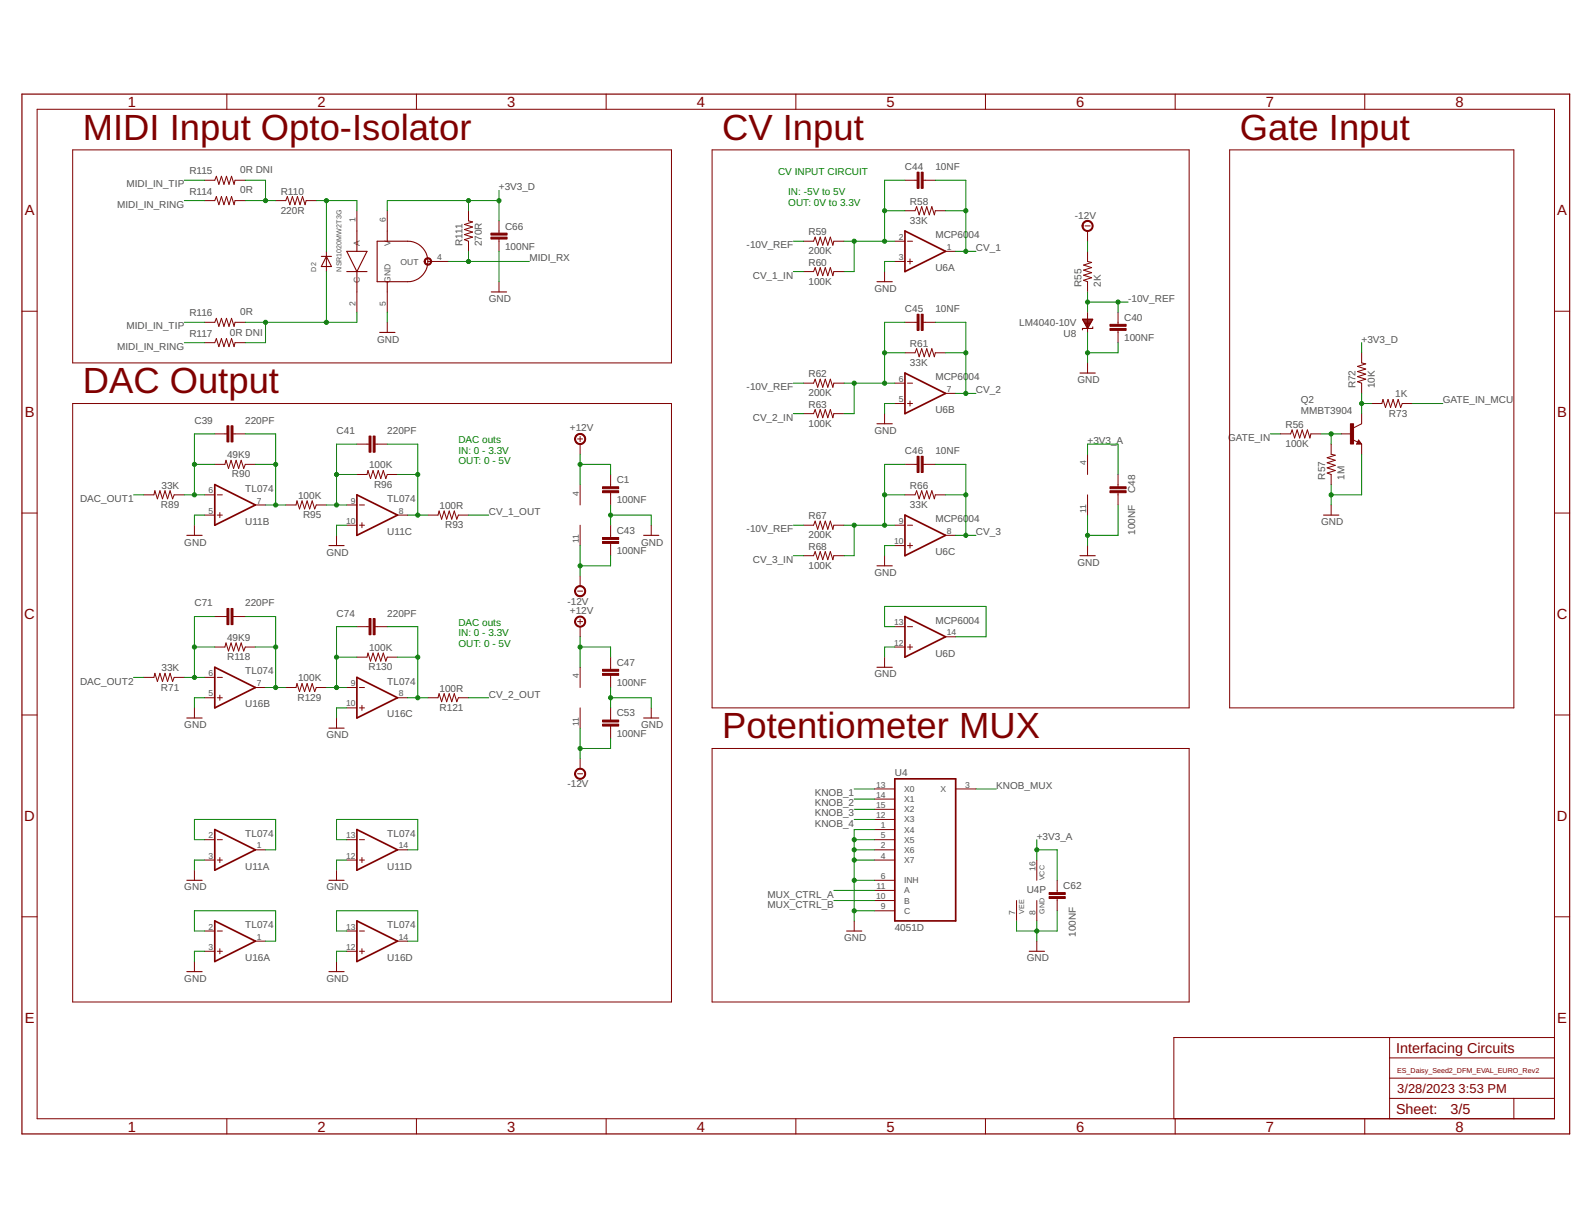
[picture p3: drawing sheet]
<svg xmlns="http://www.w3.org/2000/svg" width="279mm" height="216mm" viewBox="0 0 279 216" stroke-linecap="round" stroke-linejoin="round" font-family="sans-serif">
<g fill="none" stroke="#800000" stroke-width=".18">
<path d="M6.5 19.2h266.5v177.3h-266.5zM39.8 16.5v2.7M73.1 16.5v2.7M106.4 16.5v2.7M139.8 16.5v2.7M173.1 16.5v2.7M206.4 16.5v2.7M239.7 16.5v2.7M12.8 26.3h105.1v37.5h-105.1zM35.9 31.7h1.8l.3-.7 .4 1.4 .5-1.4 .4 1.4 .5-1.4 .4 1.4 .5-1.4 .4 1.4 .2-.7h1.8M35.9 35.2h1.8l.3-.7 .4 1.5 .5-1.5 .4 1.5 .5-1.5 .4 1.5 .5-1.5 .4 1.5 .2-.8h1.8M48.4 35.2h1.8l.3-.7 .4 1.5 .5-1.5 .4 1.5 .4-1.5 .5 1.5 .4-1.5 .5 1.5 .2-.8h1.7"/>
<path d="M62.7 37v3.6M68 37v3.6M82.3 37v1.8l.7 .2-1.4 .4 1.4 .5-1.4 .4 1.4 .5-1.4 .4 1.4 .5-1.4 .4 .7 .3v1.8M87.6 38.8v2.1M125.1 26.3h83.7v98.1h-83.7zM158.9 37h1.8l.3-.7 .4 1.4 .5-1.4 .4 1.4 .5-1.4 .4 1.4 .4-1.4 .5 1.4 .2-.7h1.8M158.9 31.7h2.2M162.1 31.7h2.2M190.5 39.7h1M215.9 26.3h50v98.1h-50zM3.9 54.7h2.6M35.9 56.6h1.8l.3-.7 .4 1.4 .5-1.4 .4 1.4 .5-1.4 .4 1.4 .5-1.4 .4 1.4 .2-.7h1.8"/>
<path d="M57.3 44.2v3.5M62.7 51.3v3.5M68 51.3v3.5M68 56.6v1.8M75.1 45.9h3.6M87.6 42v2.2M87.6 49.5v1.8M141.1 42.4h1.8l.3-.7 .4 1.4 .4-1.4 .5 1.4 .4-1.4 .5 1.4 .4-1.4 .5 1.4 .1-.7h1.8M141.1 47.7h1.8l.3-.7 .4 1.4 .4-1.4 .5 1.4 .4-1.4 .5 1.4 .4-1.4 .5 1.4 .1-.7h1.8M155.3 47.7v1.8M157.1 45.9h1.8M157.1 42.4h1.8"/>
<path d="M158.9 56.6h2.2M159.4 45.9h.9M159.4 42.4h.9M159.8 45.5v.9M162.1 56.6h2.2M166.1 44.2h1.7M191 40.6v1.8M191 44.2v1.7l.7 .2-1.4 .5 1.4 .4-1.4 .5 1.4 .4-1.4 .4 1.4 .5-1.4 .4 .7 .3v1.8M191 54.8v3.6M196.3 54.8v2.2M196.3 58.1v2.1M273 54.7h2.7"/>
<path d="M12.8 70.9h105.1v105.1h-105.1zM35.9 60.2h1.8l.3-.7 .4 1.4 .5-1.4 .4 1.4 .5-1.4 .4 1.4 .5-1.4 .4 1.4 .2-.7h1.8M37.7 76.2h2.2M40.9 76.2h2.2M62.7 78h2.1M65.9 78h2.1M101.4 77.1h.9M101.9 76.7v.9M101.9 78v1.8M141.1 67.3h1.8l.3-.7 .4 1.4 .4-1.4 .5 1.4 .4-1.4 .5 1.4 .4-1.4 .5 1.4 .1-.7h1.8M141.1 72.7h1.8l.3-.8 .4 1.5 .4-1.5 .5 1.5 .4-1.5 .5 1.5 .4-1.5 .5 1.5 .1-.7h1.8M155.3 72.7v1.7"/>
<path d="M157.1 70.9h1.8M157.1 67.3h1.8M158.9 62h1.8l.3-.7 .4 1.4 .5-1.4 .4 1.4 .5-1.4 .4 1.4 .4-1.4 .5 1.4 .2-.7h1.8M159.4 70.9h.9M159.4 67.3h.9M159.8 70.4v.9M166.1 69.1h1.7M191 63.8v1.7M191 79.8v3.6M224.9 76.2h1.8l.2-.7 .5 1.4 .4-1.4 .4 1.4 .5-1.4 .4 1.4 .5-1.4 .4 1.4 .2-.7h1.8M233.8 78v1.8l.7 .2-1.4 .4 1.4 .5-1.4 .4 1.4 .4-1.4 .5 1.4 .5-1.4 .4 .7 .3v1.7M235.6 76.2h1.7"/>
<path d="M237.6 77.2l.8 .5M238.6 77.3l.5 .7h-.9zM239.1 72.7v1.7l-1.4 .8M239.1 62v1.8l.7 .1-1.4 .5 1.4 .4-1.4 .5 1.4 .4-1.4 .5 1.4 .4-1.4 .5 .7 .2v1.8M239.1 78v1.8M240.9 70.9h1.8l.2-.7 .4 1.4 .5-1.4 .4 1.4 .4-1.4 .5 1.4 .4-1.4 .5 1.4 .3-.7h1.7M3.9 90.1h2.6M25.2 86.9h1.8l.2-.7 .4 1.4 .5-1.4 .4 1.4 .5-1.4 .4 1.4 .5-1.4 .4 1.4 .3-.7h1.8M34.1 92.3v1.7M35.9 86.9h1.8M35.9 90.5h1.8M37.7 81.6h1.8l.2-.7 .4 1.4 .5-1.4 .4 1.4 .5-1.4 .4 1.4 .5-1.4 .4 1.4 .3-.7h1.8"/>
<path d="M38.2 86.9h.9M38.2 90.5h.9M38.6 90v.9M44.9 88.7h1.7M50.2 88.7h1.8l.2-.7 .4 1.4 .4-1.4 .5 1.4 .4-1.4 .5 1.4 .4-1.4 .5 1.4 .2-.7h1.8M59.1 94v1.8M60.9 92.3h1.8M60.9 88.7h1.8M62.7 83.4h1.8l.1-.7 .5 1.4 .4-1.4 .5 1.4 .4-1.4 .5 1.4 .4-1.4 .5 1.4 .2-.7h1.8M63.1 92.3h.9M63.1 88.7h.9M63.6 91.8v.9"/>
<path d="M69.8 90.5h1.8M75.1 90.5h1.8l.2-.7 .5 1.4 .4-1.4 .4 1.4 .5-1.4 .4 1.4 .5-1.4 .4 1.4 .3-.7h1.8M101.9 85.1v3.6M101.9 92.3v3.5M107.2 83.4v2.1M107.2 86.6v2.1M107.2 92.3v2.1M107.2 95.5v2.1M114.4 92.3v1.7M141.1 92.3h1.8l.3-.8 .4 1.5 .4-1.5 .5 1.5 .4-1.5 .5 1.5 .4-1.5 .5 1.5 .1-.7h1.8M141.1 97.6h1.8l.3-.7 .4 1.4 .4-1.4 .5 1.4 .4-1.4 .5 1.4 .4-1.4 .5 1.4 .1-.7h1.8M155.3 97.6v1.8"/>
<path d="M157.1 92.3h1.8M157.1 95.8h1.8M158.9 86.9h1.8l.3-.7 .4 1.4 .5-1.4 .4 1.4 .5-1.4 .4 1.4 .4-1.4 .5 1.4 .2-.7h1.8M158.9 81.6h2.2M159.4 92.3h.9M159.4 95.8h.9M159.8 95.4v.9M162.1 81.6h2.2M166.1 94h1.7M191 86.9v3.6M191 95.8v1.8M196.3 83.4v2.1"/>
<path d="M196.3 86.6v2.1M233.8 88.7v1.8M273 90.1h2.7M25.2 119h1.8l.2-.7 .4 1.4 .5-1.4 .4 1.4 .5-1.4 .4 1.4 .5-1.4 .4 1.4 .3-.7h1.8M35.9 119h1.8M37.7 113.7h1.8l.2-.8 .4 1.5 .5-1.5 .4 1.5 .5-1.5 .4 1.5 .5-1.5 .4 1.5 .3-.7h1.8M37.7 108.3h2.2M38.2 119h.9M40.9 108.3h2.2M62.7 110.1h2.1M62.7 115.4h1.8l.1-.7 .5 1.4 .4-1.4 .5 1.4 .4-1.4 .5 1.4 .4-1.4 .5 1.4 .2-.7h1.8M65.9 110.1h2.1"/>
<path d="M101.4 103.8h.9M101.4 109.2h.9M101.9 101.2v1.8M101.9 108.8v.8M101.9 110.1v1.8M101.9 117.2v3.6M107.2 115.4v2.2M107.2 118.6v2.2M155.3 115.4v1.8M157.1 113.7h1.8M157.1 110.1h1.8M159.4 113.7h.9"/>
<path d="M159.4 110.1h.9M159.8 113.2v.9M166.1 111.9h1.7M3.9 125.6h2.6M34.1 124.4v1.7M35.9 122.6h1.8M38.2 122.6h.9M38.6 122.1v.9M44.9 120.8h1.7M50.2 120.8h1.8l.2-.7 .4 1.4 .4-1.4 .5 1.4 .4-1.4 .5 1.4 .4-1.4 .5 1.4 .2-.7h1.8M59.1 126.1v1.8M60.9 124.4h1.8"/>
<path d="M60.9 120.8h1.8M63.1 124.4h.9M63.1 120.8h.9M63.6 123.9v.9M69.8 122.6h1.8M75.1 122.6h1.8l.2-.7 .5 1.4 .4-1.4 .4 1.4 .5-1.4 .4 1.4 .5-1.4 .4 1.4 .3-.7h1.8M101.4 135.9h.9M101.9 124.4v3.5M101.9 133.3v1.7M107.2 124.4v2.1M107.2 127.6v2.1M114.4 124.4v1.7"/>
<path d="M125.1 131.5h83.7v44.5h-83.7zM153.6 138.6h3.5M167.8 138.6h3.6M273 125.6h2.7M34.1 152.9v1.7M35.9 147.5h1.8M35.9 151.1h1.8M38.2 147.5h.9M38.2 151.1h.9M38.6 150.6v.9M44.9 149.3h1.7M59.1 152.9v1.7"/>
<path d="M60.9 147.5h1.8M60.9 151.1h1.8M63.1 147.5h.9M63.1 151.1h.9M63.6 150.6v.9M69.8 149.3h1.8M153.6 156.4h3.5M153.6 158.2h3.5M153.6 160h3.5M153.6 154.6h3.5M153.6 140.4h3.5M153.6 142.2h3.5"/>
<path d="M153.6 144h3.5M153.6 145.7h3.5M153.6 147.5h3.5M153.6 149.3h3.5M153.6 151.1h3.5M178.5 158.2v3.6M182.1 151.1v3.5M182.1 158.2v3.6M185.7 154.6v2.2M185.7 157.9v2.1M3.9 161.1h2.6M34.1 168.9v1.8"/>
<path d="M35.9 167.1h1.8M35.9 163.6h1.8M38.2 167.1h.9M38.2 163.6h.9M38.6 166.7v.9M44.9 165.3h1.7M59.1 168.9v1.8M60.9 167.1h1.8M60.9 163.6h1.8M63.1 167.1h.9M63.1 163.6h.9M63.6 166.7v.9"/>
<path d="M69.8 165.3h1.8M150 161.8v1.8M182.1 165.3v1.8M273 161.1h2.7M39.8 196.5v2.7M73.1 196.5v2.7M106.4 196.5v2.7M139.8 196.5v2.7M173.1 196.5v2.7M206.4 196.5v2.7M239.7 196.5v2.7M244 193h29"/>
<path d="M244 182.3v14.2M244 189.4h29M244 185.8h29M265.9 193v3.5M273 182.3h-66.9v14.2"/>
</g>
<path d="M3.9 16.5h271.8v182.7h-271.8z" fill="none" stroke="#800000" stroke-width=".21"/>
<g fill="none" stroke="#800000" stroke-width=".3">
<path d="M158.9 40.6l7.2 3.6-7.2 3.5zM158.9 65.5l7.2 3.6-7.2 3.6zM37.7 85.1l7.2 3.6-7.2 3.6zM62.7 86.9l7.1 3.6-7.1 3.5zM158.9 90.5l7.2 3.5-7.2 3.6zM37.7 117.2l7.2 3.6-7.2 3.6zM62.7 119l7.1 3.6-7.1 3.5zM158.9 108.3l7.2 3.6-7.2 3.5zM157.1 136.8h10.7v25h-10.7zM37.7 145.7l7.2 3.6-7.2 3.6zM62.7 145.7l7.1 3.6-7.1 3.6zM37.7 161.8l7.2 3.5-7.2 3.6z"/>
<path d="M62.7 161.8l7.1 3.5-7.1 3.6z"/>
</g>
<g fill="none" stroke="#800000" stroke-width=".19">
<path d="M56.4 45h1.8M57.3 45l.9 1.8h-1.8zM60.9 47.7h3.6M60.9 44.2h3.6l-1.8 3.5zM62.7 40.6v3.6M62.7 47.7v3.6M66.2 42.4h5.4a3.6 3.6 0 0 1 3.5 3.5 3.6 3.6 0 0 1-3.5 3.6h-5.4zM66.7 58.4h2.7M68 40.6v1.8M68 49.5v1.8M86.3 51.3h2.7M154 49.5h2.7"/>
<path d="M190.1 56.1h1.8l-.9 1.6zM190.2 56.2h1.6M190.3 56.4h1.4M190.4 56.5h1.2M190.4 56.7h1.2M190.5 56.8h1M190.6 57h.8M190.7 57.1h.6M190.8 57.3h.4M190.8 57.4h.4M190.9 57.6h.2M191.9 57.4v.3h-1.8v.3"/>
<path d="M154 74.4h2.7M189.7 65.5h2.6M238.6 77.7l.1 .1h-.3l.2-.3 .4 .4h-.6M32.8 94h2.7M57.8 95.8h2.6M113 94h2.7M154 99.4h2.7M189.7 97.6h2.6M232.4 90.5h2.7M154 117.2h2.7M32.8 126.1h2.7M57.8 127.9h2.6"/>
<path d="M113 126.1h2.7M32.8 154.6h2.7M57.8 154.6h2.6M32.8 170.7h2.7M57.8 170.7h2.6M148.7 163.6h2.6M180.7 167.1h2.7"/>
</g>
<g fill="#800000" stroke="#800000" stroke-width=".18">
<path d="M161.8 30.2h.3v2.9h-.3z"/>
<path d="M161.1 30.2h.3v2.9h-.3z"/>
<path d="M161.8 55.2h.3v2.8h-.3z"/>
<path d="M161.1 55.2h.3v2.8h-.3z"/>
<path d="M161.8 80.2h.3v2.8h-.3z"/>
<path d="M161.1 80.2h.3v2.8h-.3z"/>
<path d="M194.9 86.2h2.9v.4h-2.9z"/>
<path d="M194.9 85.5h2.9v.4h-2.9z"/>
<path d="M184.2 157.5h2.9v.3h-2.9z"/>
<path d="M184.2 156.8h2.9v.3h-2.9z"/>
<path d="M194.9 57.7h2.9v.3h-2.9z"/>
<path d="M194.9 57h2.9v.3h-2.9z"/>
<path d="M237.2 74.4h.5v3.6h-.5z"/>
<path d="M86.2 41.7h2.8v.3h-2.8z"/>
<path d="M86.2 41h2.8v.3h-2.8z"/>
<path d="M105.8 86.2h2.8v.4h-2.8z"/>
<path d="M105.8 85.5h2.8v.4h-2.8z"/>
<path d="M105.8 95.1h2.8v.4h-2.8z"/>
<path d="M105.8 94.4h2.8v.4h-2.8z"/>
<path d="M105.8 118.3h2.8v.3h-2.8z"/>
<path d="M105.8 117.6h2.8v.3h-2.8z"/>
<path d="M105.8 127.2h2.8v.4h-2.8z"/>
<path d="M105.8 126.5h2.8v.3h-2.8z"/>
<path d="M40.6 74.8h.3v2.8h-.3z"/>
<path d="M39.9 74.8h.3v2.8h-.3z"/>
<path d="M65.5 76.6h.4v2.8h-.4z"/>
<path d="M64.8 76.6h.4v2.8h-.4z"/>
<path d="M40.6 106.9h.3v2.8h-.3z"/>
<path d="M39.9 106.9h.3v2.8h-.3z"/>
<path d="M65.5 108.7h.4v2.8h-.4z"/>
<path d="M64.8 108.7h.4v2.8h-.4z"/>
</g>
<g fill="#800000" stroke="#800000" stroke-width=".18">
<path d="M190.2 39.1a.98 .98 0 0 1 1.6 0 .98 .98 0 0 1-.5 1.5 .98 .98 0 0 1-1.3-.9h.2a.8 .8 0 0 1 1.2-.7 .8 .8 0 0 1 .1 1.4 .8 .8 0 0 1-1.3-.5v-.2h-.2z" fill-rule="evenodd"/>
<path d="M74.7 45.5a.66 .66 0 0 1 1 .1 .66 .66 0 0 1-.4 1 .66 .66 0 0 1-.8-.7h.2a.47 .47 0 0 1 .7-.4 .47 .47 0 0 1 .1 .8 .47 .47 0 0 1-.8-.2v-.2h-.2z" fill-rule="evenodd"/>
<path d="M101.3 76.3a.98 .98 0 0 1 1.5 .4 .98 .98 0 0 1-.7 1.4 .98 .98 0 0 1-1.2-1h.2a.81 .81 0 0 1 1.1-.7 .81 .81 0 0 1 .2 1.3 .81 .81 0 0 1-1.3-.3v-.3h-.2z" fill-rule="evenodd"/>
<path d="M101.3 103.1a.98 .98 0 0 1 1.5 .3 .98 .98 0 0 1-.7 1.4 .98 .98 0 0 1-1.2-1h.2a.81 .81 0 0 1 1.1-.7 .81 .81 0 0 1 .2 1.3 .81 .81 0 0 1-1.3-.3v-.3h-.2z" fill-rule="evenodd"/>
<path d="M101.3 108.4a.98 .98 0 0 1 1.5 .4 .98 .98 0 0 1-.7 1.3 .98 .98 0 0 1-1.2-.9h.2a.81 .81 0 0 1 1.1-.8 .81 .81 0 0 1 .2 1.4 .81 .81 0 0 1-1.3-.4v-.2h-.2v-.3z" fill-rule="evenodd"/>
<path d="M101.3 135.2a.98 .98 0 0 1 1.5 .3 .98 .98 0 0 1-.7 1.4 .98 .98 0 0 1-1.2-1h.2a.81 .81 0 0 1 1.1-.7 .81 .81 0 0 1 .2 1.3 .81 .81 0 0 1-1.3-.3v-.3h-.2v-.3z" fill-rule="evenodd"/>
</g>
<g fill="none" stroke="#008000" stroke-width=".18">
<path d="M32.4 31.7h3.5M32.4 35.2h3.5M43.1 31.7h3.5v3.5M43.1 35.2h5.3M55.5 35.2h7.2v1.8M57.3 35.2v9M82.3 35.2v1.8M87.6 35.2h-19.6v1.8M87.6 33.5v5.3M155.3 37h3.6M158.9 31.7h-3.6v10.7M164.3 31.7h5.3v12.5"/>
<path d="M166.1 37h3.5M32.4 56.6h3.5M46.6 56.6v3.6h-3.5M57.3 47.7v8.9M62.7 54.8v1.8h-19.6M68 54.8v1.8M78.7 45.9h14.3M82.3 44.2v1.7M87.6 44.2v5.3M139.3 47.7h1.8M139.3 42.4h1.8M148.2 42.4h8.9"/>
<path d="M150 42.4v5.3h-1.8M157.1 45.9h-1.8v1.8M158.9 56.6h-3.6v10.7M164.3 56.6h5.3v12.5M167.8 44.2h3.6M191 42.4v1.8M191 51.3v3.5M191 58.4v5.4M191 53.1h7.1M196.3 53.1v1.7M32.4 60.2h3.5M37.7 76.2h-3.6v10.7"/>
<path d="M43.1 76.2h5.3v12.5M62.7 78h-3.6v10.7M68 78h5.4v12.5M101.9 79.8v5.3M139.3 72.7h1.8M139.3 67.3h1.8M148.2 67.3h8.9M150 67.3v5.4h-1.8M155.3 62h3.6M157.1 70.9h-1.8v1.8M166.1 62h3.5M167.8 69.1h3.6"/>
<path d="M191 79.8v-1.8h5.3v5.4M196.3 60.2v1.8h-5.3M223.1 76.2h1.8M232 76.2h3.6M233.8 76.2v1.8M239.1 70.9h1.8M239.1 60.2v1.8M239.1 69.1v3.6M239.1 79.8v7.1h-5.3M248 70.9h5.4M23.5 86.9h1.7M32.4 86.9h3.5"/>
<path d="M34.1 81.6h3.6M35.9 90.5h-1.8v1.8M44.9 81.6h3.5M46.6 88.7h3.6M57.3 88.7h3.6M59.1 83.4h3.6M60.9 92.3h-1.8v1.7M69.8 83.4h3.6M71.6 90.5h3.5M82.3 90.5h3.5M101.9 81.6h5.3v1.8M101.9 95.8v5.4"/>
<path d="M107.2 90.5h7.2v1.8M107.2 88.7v3.6M107.2 97.6v1.8h-5.3M139.3 92.3h1.8M139.3 97.6h1.8M148.2 92.3h8.9M150 92.3v5.3h-1.8M155.3 86.9h3.6M157.1 95.8h-1.8v1.8M158.9 81.6h-3.6v10.7M164.3 81.6h5.3v12.4M166.1 86.9h3.5"/>
<path d="M167.8 94h3.6M191 90.5v5.3M196.3 88.7v5.3h-5.3M233.8 85.1v3.6M23.5 119h1.7M32.4 119h3.5M34.1 113.7h3.6M37.7 108.3h-3.6v10.7M43.1 108.3h5.3v12.5M44.9 113.7h3.5M59.1 115.4h3.6M62.7 110.1h-3.6v10.7"/>
<path d="M68 110.1h5.4v12.5M69.8 115.4h3.6M101.9 113.7h5.3v1.7M101.9 111.9v5.3M157.1 110.1h-1.8v-3.6h17.9v5.4h-5.4M157.1 113.7h-1.8v1.7M35.9 122.6h-1.8v1.8M46.6 120.8h3.6M57.3 120.8h3.6M60.9 124.4h-1.8v1.7M71.6 122.6h3.5M82.3 122.6h3.5"/>
<path d="M101.9 127.9v5.4M107.2 120.8v3.6M107.2 129.7v1.8h-5.3M107.2 122.6h7.2v1.8M150 138.6h3.6M171.4 138.6h3.6M35.9 147.5h-1.8v-3.5h14.3v5.3h-1.8M35.9 151.1h-1.8v1.8M60.9 147.5h-1.8v-3.5h14.3v5.3h-1.8M60.9 151.1h-1.8v1.8M146.4 156.4h7.2M146.4 158.2h7.2"/>
<path d="M150 149.3h3.6M150 154.6h3.6M150 151.1h3.6M150 147.5h3.6M150 160h3.6M150 140.4h3.6M150 142.2h3.6M150 144h3.6M153.6 145.7h-3.6v16.1M182.1 147.5v3.6M182.1 149.3h3.6v5.3M185.7 160v3.6h-7.2v-1.8"/>
<path d="M35.9 163.6h-1.8v-3.6h14.3v5.3h-1.8M35.9 167.1h-1.8v1.8M60.9 163.6h-1.8v-3.6h14.3v5.3h-1.8M60.9 167.1h-1.8v1.8M182.1 161.8v3.5"/>
</g>
<g fill="#008000" stroke="#008000" stroke-width=".18">
<circle cx="182.1" cy="149.3" r=".36"/>
<circle cx="150" cy="154.6" r=".36"/>
<circle cx="150" cy="151.1" r=".36"/>
<circle cx="150" cy="149.3" r=".36"/>
<circle cx="150" cy="147.5" r=".36"/>
<circle cx="150" cy="160" r=".36"/>
<circle cx="191" cy="94" r=".36"/>
<circle cx="182.1" cy="163.6" r=".36"/>
<circle cx="191" cy="62" r=".36"/>
<circle cx="233.8" cy="86.9" r=".36"/>
<circle cx="107.2" cy="90.5" r=".36"/>
<circle cx="107.2" cy="122.6" r=".36"/>
<circle cx="150" cy="42.4" r=".36"/>
<circle cx="155.3" cy="42.4" r=".36"/>
<circle cx="155.3" cy="37" r=".36"/>
<circle cx="169.6" cy="37" r=".36"/>
<circle cx="169.6" cy="44.2" r=".36"/>
<circle cx="150" cy="67.3" r=".36"/>
<circle cx="155.3" cy="67.3" r=".36"/>
<circle cx="155.3" cy="62" r=".36"/>
<circle cx="169.6" cy="62" r=".36"/>
<circle cx="169.6" cy="69.1" r=".36"/>
<circle cx="150" cy="92.3" r=".36"/>
<circle cx="155.3" cy="92.3" r=".36"/>
<circle cx="155.3" cy="86.9" r=".36"/>
<circle cx="169.6" cy="86.9" r=".36"/>
<circle cx="169.6" cy="94" r=".36"/>
<circle cx="82.3" cy="35.2" r=".36"/>
<circle cx="87.6" cy="35.2" r=".36"/>
<circle cx="101.9" cy="99.4" r=".36"/>
<circle cx="101.9" cy="131.5" r=".36"/>
<circle cx="191" cy="53.1" r=".36"/>
<circle cx="196.3" cy="53.1" r=".36"/>
<circle cx="233.8" cy="76.2" r=".36"/>
<circle cx="239.1" cy="70.9" r=".36"/>
<circle cx="57.3" cy="35.2" r=".36"/>
<circle cx="82.3" cy="45.9" r=".36"/>
<circle cx="57.3" cy="56.6" r=".36"/>
<circle cx="46.6" cy="56.6" r=".36"/>
<circle cx="46.6" cy="35.2" r=".36"/>
<circle cx="101.9" cy="81.6" r=".36"/>
<circle cx="101.9" cy="113.7" r=".36"/>
<circle cx="34.1" cy="86.9" r=".36"/>
<circle cx="34.1" cy="81.6" r=".36"/>
<circle cx="48.4" cy="88.7" r=".36"/>
<circle cx="48.4" cy="81.6" r=".36"/>
<circle cx="59.1" cy="88.7" r=".36"/>
<circle cx="59.1" cy="83.4" r=".36"/>
<circle cx="73.4" cy="90.5" r=".36"/>
<circle cx="73.4" cy="83.4" r=".36"/>
<circle cx="34.1" cy="119" r=".36"/>
<circle cx="34.1" cy="113.7" r=".36"/>
<circle cx="48.4" cy="120.8" r=".36"/>
<circle cx="48.4" cy="113.7" r=".36"/>
<circle cx="59.1" cy="120.8" r=".36"/>
<circle cx="59.1" cy="115.4" r=".36"/>
<circle cx="73.4" cy="122.6" r=".36"/>
<circle cx="73.4" cy="115.4" r=".36"/>
</g>
<g font-size="6.4" fill="#800000">
<text x="14.5" y="24.5">MIDI Input Opto-Isolator</text>
<text x="126.8" y="24.5">CV Input</text>
<text x="217.7" y="24.5">Gate Input</text>
<text x="14.5" y="69.1">DAC Output</text>
<text x="126.8" y="129.7">Potentiometer MUX</text>
</g>
<g font-size="2.6" fill="#800000">
<text x="22.5" y="18.8">1</text>
<text x="55.8" y="18.8">2</text>
<text x="89.1" y="18.8">3</text>
<text x="122.4" y="18.8">4</text>
<text x="155.7" y="18.8">5</text>
<text x="189" y="18.8">6</text>
<text x="222.3" y="18.8">7</text>
<text x="255.6" y="18.8">8</text>
<text x="4.3" y="37.8">A</text>
<text x="273.5" y="37.8">A</text>
<text x="4.3" y="73.3">B</text>
<text x="273.5" y="73.3">B</text>
<text x="4.3" y="108.8">C</text>
<text x="273.4" y="108.8">C</text>
<text x="4.3" y="144.2">D</text>
<text x="273.4" y="144.2">D</text>
<text x="4.3" y="179.7">E</text>
<text x="273.5" y="179.7">E</text>
<text x="22.5" y="198.8">1</text>
<text x="55.8" y="198.8">2</text>
<text x="89.1" y="198.8">3</text>
<text x="122.4" y="198.8">4</text>
<text x="155.7" y="198.8">5</text>
<text x="189" y="198.8">6</text>
<text x="222.3" y="198.8">7</text>
<text x="255.6" y="198.8">8</text>
</g>
<g font-size="2.5" fill="#800000">
<text x="245.2" y="184.9">Interfacing Circuits</text>
<text x="245.2" y="195.7">Sheet:</text>
<text x="254.7" y="195.6">3/5</text>
</g>
<g font-size="2.3" fill="#800000">
<text x="245.4" y="192.1">3/28/2023</text>
<text x="256.2" y="192.1">3:53 PM</text>
</g>
<g font-size="1.8" fill="#505050">
<text x="158.9" y="29.9">C44</text>
<text x="164.3" y="29.9">10NF</text>
<text x="22.2" y="32.9">MIDI_IN_TIP</text>
<text x="33.3" y="34.2">R114</text>
<text x="33.3" y="30.6">R115</text>
<text x="42.2" y="34">0R</text>
<text x="42.2" y="30.4">0R DNI</text>
<text x="49.3" y="34.2">R110</text>
<text x="87.6" y="33.5">+3V3_D</text>
<text x="159.8" y="36">R58</text>
<text x="20.6" y="36.5">MIDI_IN_RING</text>
<text x="49.3" y="37.6">220R</text>
<text x="88.7" y="40.3">C66</text>
<text x="142" y="41.3">R59</text>
<text x="159.8" y="39.3">33K</text>
<text x="164.3" y="41.8">MCP60</text>
<text x="170.1" y="41.8">04</text>
<text x="188.8" y="38.5">-12V</text>
<text x="81.2" y="43.3" transform="rotate(-90 81.2 43.3)">R111</text>
<text x="84.6" y="43.3" transform="rotate(-90 84.6 43.3)">270R</text>
<text x="88.7" y="43.9">100NF</text>
<text x="93" y="45.9">MIDI_RX</text>
<text x="131.1" y="43.6">-10V_REF</text>
<text x="142" y="44.7">200K</text>
<text x="142" y="46.7">R60</text>
<text x="164.3" y="47.6">U6A</text>
<text x="171.4" y="44.2">CV_1</text>
<text x="85.8" y="53.1">GND</text>
<text x="132.2" y="49">CV_1_IN</text>
<text x="142" y="50">100K</text>
<text x="153.6" y="51.3">GND</text>
<text x="189.9" y="50.4" transform="rotate(-90 189.9 50.4)">R55</text>
<text x="193.3" y="50.4" transform="rotate(-90 193.3 50.4)">2K</text>
<text x="198.1" y="53.1">-10V_REF</text>
<text x="22.2" y="57.9">MIDI_IN_TIP</text>
<text x="33.3" y="55.6">R116</text>
<text x="33.3" y="59.1">R117</text>
<text x="40.4" y="58.9">0R DNI</text>
<text x="42.2" y="55.4">0R</text>
<text x="158.9" y="54.8">C45</text>
<text x="164.3" y="54.8">10NF</text>
<text x="179" y="57.3">LM4040-10V</text>
<text x="186.8" y="59.2">U8</text>
<text x="197.4" y="59.9">100NF</text>
<text x="197.4" y="56.4">C40</text>
<text x="20.6" y="61.4">MIDI_IN_RING</text>
<text x="66.2" y="60.2">GND</text>
<text x="159.8" y="64.3">33K</text>
<text x="159.8" y="60.9">R61</text>
<text x="239.1" y="60.2">+3V3_D</text>
<text x="131.1" y="68.6">-10V_REF</text>
<text x="142" y="69.6">200K</text>
<text x="142" y="66.3">R62</text>
<text x="142" y="71.6">R63</text>
<text x="164.3" y="66.8">MCP60</text>
<text x="170.1" y="66.8">04</text>
<text x="171.4" y="69.1">CV_2</text>
<text x="189.2" y="67.3">GND</text>
<text x="228.4" y="70.9">Q2</text>
<text x="238.1" y="68.2" transform="rotate(-90 238.1 68.2)">R72</text>
<text x="241.4" y="68.2" transform="rotate(-90 241.4 68.2)">10K</text>
<text x="245" y="69.8">1K</text>
<text x="253.4" y="70.9">GATE_IN_MCU</text>
<text x="34.2" y="74.4">C39</text>
<text x="43.1" y="74.4">220PF</text>
<text x="59.1" y="76.2">C41</text>
<text x="68" y="76.2">220PF</text>
<text x="100.1" y="75.8">+12V</text>
<text x="132.2" y="73.9">CV_2_IN</text>
<text x="142" y="75">100K</text>
<text x="153.6" y="76.2">GND</text>
<text x="164.3" y="72.6">U6B</text>
<text x="215.7" y="77.5">GATE_IN</text>
<text x="225.8" y="75.2">R56</text>
<text x="228.4" y="72.7">MMBT3904</text>
<text x="243.9" y="73.2">R73</text>
<text x="39.9" y="80.5">49K9</text>
<text x="40.7" y="83.9">R90</text>
<text x="64.8" y="82.3">100K</text>
<text x="158.9" y="79.8">C46</text>
<text x="164.3" y="79.8">10NF</text>
<text x="191" y="78">+3V3_A</text>
<text x="225.8" y="78.5">100K</text>
<text x="14.1" y="88.2">DAC_OUT1</text>
<text x="28.3" y="89.2">R89</text>
<text x="28.4" y="85.9">33K</text>
<text x="43.1" y="86.4">TL074</text>
<text x="52.3" y="87.6">100K</text>
<text x="65.7" y="85.7">R96</text>
<text x="68" y="88.2">TL074</text>
<text x="77.2" y="89.4">100R</text>
<text x="108.3" y="88.4">100NF</text>
<text x="108.3" y="84.9">C1</text>
<text x="159.8" y="89.2">33K</text>
<text x="159.8" y="85.9">R66</text>
<text x="199.4" y="86.6" transform="rotate(-90 199.4 86.6)">C48</text>
<text x="232.7" y="84.2" transform="rotate(-90 232.7 84.2)">R57</text>
<text x="236.1" y="84.2" transform="rotate(-90 236.1 84.2)">1M</text>
<text x="32.4" y="95.8">GND</text>
<text x="43.1" y="92.2">U11B</text>
<text x="53.2" y="91">R95</text>
<text x="68" y="94">U11C</text>
<text x="78.2" y="92.8">R93</text>
<text x="85.8" y="90.5">CV_1_OUT</text>
<text x="108.3" y="93.8">C43</text>
<text x="112.6" y="95.8">GND</text>
<text x="131.1" y="93.5">-10V_REF</text>
<text x="142" y="94.6">200K</text>
<text x="142" y="91.2">R67</text>
<text x="164.3" y="91.7">MCP60</text>
<text x="170.1" y="91.7">04</text>
<text x="171.4" y="94.1">CV_3</text>
<text x="199.4" y="94" transform="rotate(-90 199.4 94)">100NF</text>
<text x="232" y="92.3">GND</text>
<text x="57.3" y="97.6">GND</text>
<text x="108.3" y="97.3">100NF</text>
<text x="132.2" y="98.9">CV_3_IN</text>
<text x="142" y="99.9">100K</text>
<text x="142" y="96.6">R68</text>
<text x="153.6" y="101.2">GND</text>
<text x="164.3" y="97.5">U6C</text>
<text x="189.2" y="99.4">GND</text>
<text x="34.2" y="106.5">C71</text>
<text x="43.1" y="106.5">220PF</text>
<text x="99.7" y="106.3">-12V</text>
<text x="100.1" y="107.9">+12V</text>
<text x="39.9" y="112.6">49K9</text>
<text x="59.1" y="108.3">C74</text>
<text x="68" y="108.3">220PF</text>
<text x="164.3" y="109.6">MCP6004</text>
<text x="28.4" y="117.9">33K</text>
<text x="39.9" y="116">R118</text>
<text x="43.1" y="118.5">TL074</text>
<text x="52.3" y="119.7">100K</text>
<text x="64.7" y="117.7">R130</text>
<text x="64.8" y="114.4">100K</text>
<text x="108.3" y="117">C47</text>
<text x="153.6" y="119">GND</text>
<text x="164.3" y="115.3">U6D</text>
<text x="14.1" y="120.3">DAC_OUT2</text>
<text x="28.3" y="121.3">R71</text>
<text x="43.1" y="124.3">U16B</text>
<text x="52.2" y="123.1">R129</text>
<text x="68" y="120.3">TL074</text>
<text x="77.2" y="121.5">100R</text>
<text x="77.2" y="124.9">R121</text>
<text x="85.8" y="122.6">CV_2_OUT</text>
<text x="108.3" y="120.5">100NF</text>
<text x="108.3" y="125.9">C53</text>
<text x="32.4" y="127.9">GND</text>
<text x="57.3" y="129.7">GND</text>
<text x="68" y="126">U16C</text>
<text x="108.3" y="129.4">100NF</text>
<text x="112.6" y="127.9">GND</text>
<text x="157.1" y="136.4">U4</text>
<text x="99.7" y="138.3">-12V</text>
<text x="143.1" y="139.9">KNOB_1</text>
<text x="143.1" y="141.6">KNOB_2</text>
<text x="143.1" y="143.4">KNOB_3</text>
<text x="175" y="138.6">KNOB_MUX</text>
<text x="43.1" y="147">TL074</text>
<text x="68" y="147">TL074</text>
<text x="143.1" y="145.2">KNOB_4</text>
<text x="182.1" y="147.5">+3V3_A</text>
<text x="43.1" y="152.8">U11A</text>
<text x="68" y="152.8">U11D</text>
<text x="32.4" y="156.4">GND</text>
<text x="57.3" y="156.4">GND</text>
<text x="134.8" y="157.7">MUX_CTRL_A</text>
<text x="134.8" y="159.5">MUX_CTRL_B</text>
<text x="180.3" y="156.9">U4P</text>
<text x="186.7" y="156.2">C62</text>
<text x="43.1" y="163">TL074</text>
<text x="68" y="163">TL074</text>
<text x="148.2" y="165.3">GND</text>
<text x="157.1" y="163.6">4051D</text>
<text x="188.9" y="164.5" transform="rotate(-90 188.9 164.5)">100NF</text>
<text x="32.4" y="172.5">GND</text>
<text x="43.1" y="168.8">U16A</text>
<text x="57.3" y="172.5">GND</text>
<text x="68" y="168.8">U16D</text>
<text x="180.3" y="168.9">GND</text>
</g>
<g font-size="1.8" fill="#008000">
<text x="136.6" y="30.8">CV INPUT CIRCUIT</text>
<text x="138.4" y="34.3">IN: -5V to 5V</text>
<text x="138.4" y="36.1">OUT: 0V to 3.3V</text>
<text x="80.5" y="77.9">DAC outs</text>
<text x="80.5" y="79.7">IN: 0 - 3.3V</text>
<text x="80.5" y="81.6">OUT: 0 - 5V</text>
<text x="80.5" y="109.9">DAC outs</text>
<text x="80.5" y="111.8">IN: 0 - 3.3V</text>
<text x="80.5" y="113.7">OUT: 0 - 5V</text>
</g>
<g font-size="1.5" fill="#505050">
<text x="62.4" y="38.9" transform="rotate(-90 62.4 38.9)">1</text>
<text x="67.8" y="38.9" transform="rotate(-90 67.8 38.9)">6</text>
<text x="63.2" y="43.2" transform="rotate(-90 63.2 43.2)">A</text>
<text x="68.6" y="43.2" transform="rotate(-90 68.6 43.2)">V</text>
<text x="70.4" y="46.5">OUT</text>
<text x="76.8" y="45.7">4</text>
<text x="157.8" y="45.7">3</text>
<text x="157.8" y="42.1">2</text>
<text x="166.3" y="43.9">1</text>
<text x="62.4" y="53.7" transform="rotate(-90 62.4 53.7)">2</text>
<text x="63.2" y="49.6" transform="rotate(-90 63.2 49.6)">C</text>
<text x="67.8" y="53.7" transform="rotate(-90 67.8 53.7)">5</text>
<text x="68.6" y="49.6" transform="rotate(-90 68.6 49.6)">GND</text>
<text x="157.8" y="70.6">5</text>
<text x="157.8" y="67.1">6</text>
<text x="166.3" y="68.9">7</text>
<text x="190.7" y="81.7" transform="rotate(-90 190.7 81.7)">4</text>
<text x="36.6" y="86.7">6</text>
<text x="45.1" y="88.5">7</text>
<text x="61.6" y="88.5">9</text>
<text x="101.6" y="87.1" transform="rotate(-90 101.6 87.1)">4</text>
<text x="36.6" y="90.2">5</text>
<text x="60.8" y="92">10</text>
<text x="70" y="90.2">8</text>
<text x="101.6" y="95.5" transform="rotate(-90 101.6 95.5)">11</text>
<text x="157" y="95.6">10</text>
<text x="157.8" y="92">9</text>
<text x="166.3" y="93.8">8</text>
<text x="190.7" y="90.1" transform="rotate(-90 190.7 90.1)">11</text>
<text x="157" y="113.4">12</text>
<text x="157" y="109.8">13</text>
<text x="166.3" y="111.6">14</text>
<text x="36.6" y="118.8">6</text>
<text x="101.6" y="119.1" transform="rotate(-90 101.6 119.1)">4</text>
<text x="36.6" y="122.3">5</text>
<text x="45.1" y="120.5">7</text>
<text x="60.8" y="124.1">10</text>
<text x="61.6" y="120.5">9</text>
<text x="70" y="122.3">8</text>
<text x="101.6" y="127.5" transform="rotate(-90 101.6 127.5)">11</text>
<text x="153.8" y="138.4">13</text>
<text x="153.8" y="140.1">14</text>
<text x="153.8" y="141.9">15</text>
<text x="153.8" y="143.7">12</text>
<text x="158.8" y="139.1">X0</text>
<text x="158.8" y="140.9">X1</text>
<text x="158.8" y="142.7">X2</text>
<text x="165.2" y="139.2">X</text>
<text x="169.5" y="138.4">3</text>
<text x="36.6" y="147.3">2</text>
<text x="45.1" y="149">1</text>
<text x="60.8" y="147.3">13</text>
<text x="70" y="149">14</text>
<text x="154.7" y="145.5">1</text>
<text x="154.7" y="147.3">5</text>
<text x="154.7" y="149">2</text>
<text x="158.8" y="144.5">X3</text>
<text x="158.8" y="146.3">X4</text>
<text x="158.8" y="148.1">X5</text>
<text x="158.8" y="149.8">X6</text>
<text x="36.6" y="150.8">3</text>
<text x="60.8" y="150.8">12</text>
<text x="154.7" y="154.4">6</text>
<text x="154.7" y="150.8">4</text>
<text x="158.8" y="155.2">INH</text>
<text x="158.8" y="151.6">X7</text>
<text x="181.8" y="153" transform="rotate(-90 181.8 153)">16</text>
<text x="153.8" y="158">10</text>
<text x="153.9" y="156.2">11</text>
<text x="154.7" y="159.7">9</text>
<text x="158.8" y="157">A</text>
<text x="158.8" y="158.7">B</text>
<text x="158.8" y="160.5">C</text>
<text x="178.3" y="160.7" transform="rotate(-90 178.3 160.7)">7</text>
<text x="181.8" y="160.7" transform="rotate(-90 181.8 160.7)">8</text>
<text x="36.6" y="166.9">3</text>
<text x="36.6" y="163.3">2</text>
<text x="45.1" y="165.1">1</text>
<text x="60.8" y="166.9">12</text>
<text x="60.8" y="163.3">13</text>
<text x="70" y="165.1">14</text>
</g>
<g font-size="1.2" fill="#505050">
<text x="55.5" y="47.7" transform="rotate(-90 55.5 47.7)">D2</text>
<text x="60" y="47.7" transform="rotate(-90 60 47.7)">NSR1020MW2T3G</text>
<text x="183.4" y="154.6" transform="rotate(-90 183.4 154.6)">VCC</text>
<text x="179.9" y="160.5" transform="rotate(-90 179.9 160.5)">VEE</text>
<text x="183.4" y="160.5" transform="rotate(-90 183.4 160.5)">GND</text>
</g>
<text font-size="1.2" fill="#800000" x="245.4" y="188.5">ES_Daisy_Seed2_DFM_EVAL_EURO_Rev2</text>
</svg>
